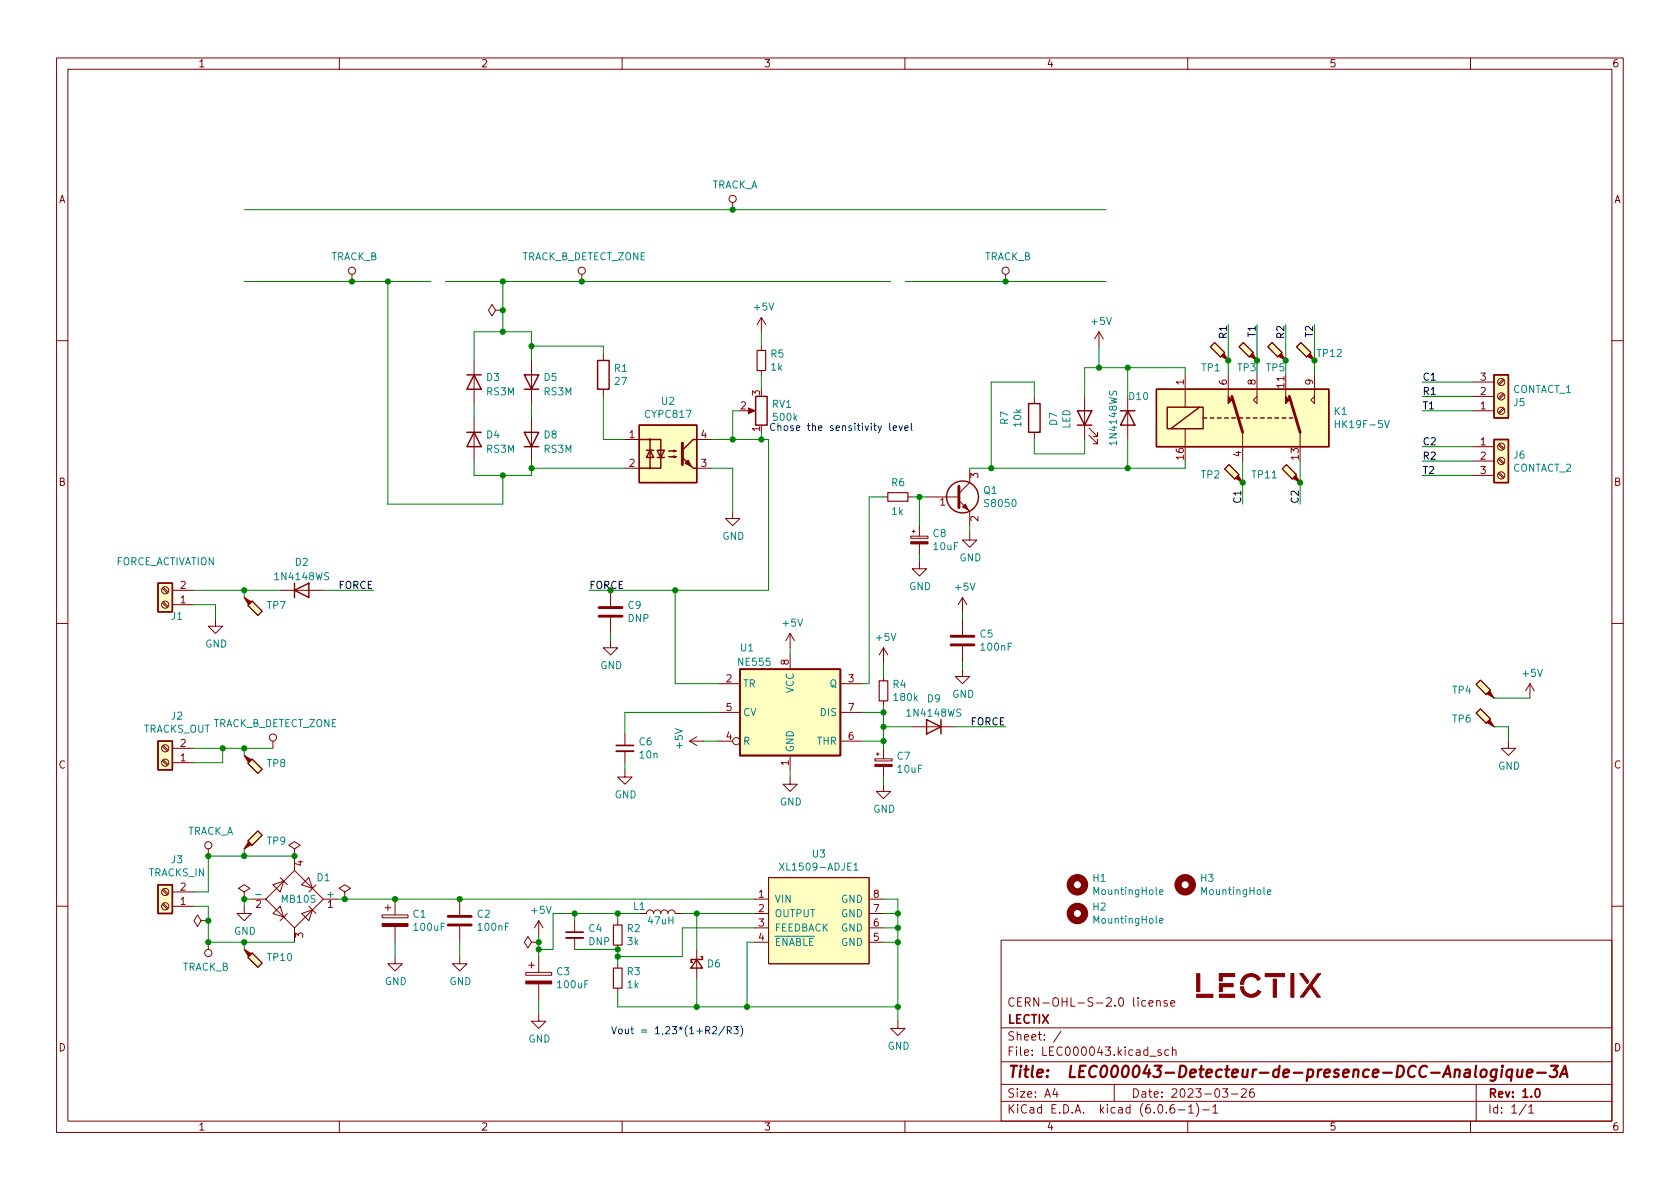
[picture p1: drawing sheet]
<svg xmlns="http://www.w3.org/2000/svg" width="297mm" height="210mm" viewBox="0 0 297 210" stroke-linecap="round" stroke-linejoin="round" font-family="sans-serif">
<g fill="none" stroke="#840000" stroke-width=".18">
<path d="M10 10.2h277v190.1h-277zM12 12.2h273v186.1h-273zM60 10.2v2M110 10.2v2M160 10.2v2M210 10.2v2M260 10.2v2M129.5 35.8v1.3M62.2 48.5v1.3M87.6 54.9l-.6-1.1-.6 1.1 .6 1 .6-1h1.3M88.9 54.9h.1M102.9 48.5v1.3"/>
<path d="M134.6 56.1v2.6M134.6 56.1l-.7 1.3M134.6 56.1l.8 1.3M177.8 48.5v1.3M194.3 58.7l-.8 1.2M194.3 58.7v2.5M194.3 58.7l.8 1.2M10 60.2h2M83.8 63.7v7.7M83.8 73.9v7.6M94 63.7v7.7M94 73.9v7.6"/>
<path d="M106.7 62.5v1.2M106.7 68.8v1.3M110.5 77.7h2.5M123.2 77.7h2.5M132.1 72.6h1M134.6 61.2v.8M134.6 65.5v.8M182.9 70.1v1.3M182.9 76.4v1.3M191.8 70.1v7.6M192.5 77l1.6 1.5v-.8v.8h-.8M192.5 75.7l1.6 1.5v-.8v.8h-.8"/>
<path d="M199.4 70.1v7.6M209.5 66.3v5.7M209.5 75.8v3.2M214 61.3l.8-.7 1.7 1.8-.7 .7zM217.2 63.7h.1M217.2 66.3v5.1M219.1 61.3l.7-.7 1.8 1.8-.7 .7zM219.7 76.4v5.1M222.2 66.3v5.1l-.6-.7 .6-.6M222.2 63.7h.1M224.2 61.3l.7-.7 1.8 1.8-.8 .7zM227.3 63.7h.1"/>
<path d="M227.3 66.3v5.1M229.2 61.3l.8-.7 1.8 1.8-.8 .7zM229.9 76.4v2.6M232.4 66.3v5.1l-.6-.7 .6-.6M232.4 63.7h.1M260.3 72.6h3.9M260.3 70.1h3.9M260.3 67.6h3.9M260.3 79h3.9M264.9 78.7l.9 .8M265.1 78.5l.8 .8M265.8 67.1l-.9 .8"/>
<path d="M265.8 69.6l-.9 .8M265.8 72.1l-.9 .9M265.9 67.2l-.8 .9M265.9 69.8l-.8 .8M265.9 72.3l-.8 .8M285 60.2h2M110.5 82.8h2.5M123.2 82.8h2.5M129.5 90.4v1.3h1.3l-1.3 1.3-1.2-1.3h1.2M156.2 87.9h.8M160.5 87.9h.8M161 94.8h3.1v.4h-3.1z"/>
<path d="M161.3 94h.5M161.5 93.7v.5M162.6 99.3v1.3h1.2l-1.2 1.2-1.3-1.2h1.3M162.6 93v1.8M162.6 96.2v1.8M163.8 87.9h5.7M169.5 88.5l1.9 1.9v2.6M171.4 94.2v1.3h1.3l-1.3 1.3-1.2-1.3h1.2M171.4 82.8v2.5l-1.9 1.9M216.5 82.9l.8-.7 1.8 1.7-.8 .8zM219.7 85.3h.1M226.7 82.9l.8-.7 1.7 1.7-.7 .8z"/>
<path d="M229.9 85.3h.1M260.3 81.5h3.9M260.3 84.1h3.9M264.9 83.7l.9 .9M264.9 81.2l.9 .8M265.1 83.6l.8 .8M265.1 81l.8 .9M10 110.2h2M28.7 104.1l.9 .8M28.7 106.6l.9 .8M28.9 103.9l.8 .8M28.9 106.4l.8 .9"/>
<path d="M30.5 104.4h3.8M30.5 106.9h3.8M38.1 109.5v1.2h1.3l-1.3 1.3-1.3-1.3h1.3M43.2 105.7h.1M43.8 107.1l.8-.8 1.8 1.8-.8 .7zM49.5 104.4h7.6M107.9 113.3v1.2h1.3l-1.3 1.3-1.2-1.3h1.2M107.9 104.4v2.8M107.9 109.2v2.8M139.7 112l-.8 1.3M139.7 112v2.5M139.7 115.8v2.6"/>
<path d="M139.7 112l.8 1.3M156.2 114.5l-.8 1.3M156.2 114.5v2.6M156.2 119.6v.8M156.2 114.5l.8 1.3M170.2 118.4v1.2h1.2l-1.2 1.3-1.3-1.3h1.3M170.2 105.7v2.5M170.2 109.5v2.8M170.2 114.3v2.8M170.2 105.7l-.8 1.2M170.2 105.7l.7 1.2M285 110.2h2"/>
<path d="M28.7 132l.9 .8M28.7 134.5l.9 .9M28.9 131.8l.8 .9M28.9 134.4l.8 .8M30.5 134.9h3.8M30.5 132.3h3.8M43.2 133.6h.1M43.8 135l.8-.8 1.8 1.8-.8 .8zM48.3 131.1v1.2M110.5 136.1v1.3h1.3l-1.3 1.3-1.3-1.3h1.3M110.5 129.8v2M110.5 132.8v2.1"/>
<path d="M121.9 131.1l1.3 .7M121.9 131.1h2.6M123.2 130.3l-1.3 .8M127 131.1h2.5M127 120.9h3.8M127 126h3.8M139.7 137.4v1.3h1.3l-1.3 1.2-1.3-1.2h1.3M139.7 133.6v2.5M148.6 131.1h3.8M148.6 120.9h3.8M148.6 126h3.8M154.7 134.2h3v.4h-3z"/>
<path d="M154.9 133.3h.5M155.2 133.1v.5M156.2 138.7v1.2h1.3l-1.3 1.3-1.3-1.3h1.3M156.2 123.9v.8M156.2 132.3v1.9M156.2 135.6v1.8M161.3 128.5h7.6M261 121l.7-.7 1.8 1.7-.7 .8zM261.7 125.3l1.8 1.8-.7 .8-1.8-1.8zM264.2 128.5h.1M264.2 123.4h.1M266.7 131.1v1.2h1.3l-1.3 1.3-1.3-1.3h1.3"/>
<path d="M270.5 120.9l-.8 1.3M270.5 120.9v2.5M270.5 120.9l.8 1.3M28.7 157.4l.9 .8M28.7 159.9l.9 .9M28.9 157.2l.8 .9M28.9 159.8l.8 .8M30.5 157.7h3.8M36.8 150.1v1.3M43.2 157.7l1-.6-1-.6-1 .6 1 .6v1.3M43.2 159h.1M43.2 150.1h.1"/>
<path d="M43.8 148.7l1.8-1.8 .8 .8-1.8 1.8zM44.4 159h2.6M47 159l5.1-5.1 5 5.1-5 5.1zM48.3 156.5l1.9-.7-.7 1.9zM49.5 155.2l1.3 1.3M52.1 150.1l1-.6-1-.7-1 .7 1 .6v1.3M52.1 151.4h.1M52.1 151.4v2.5M53.3 156.5l1.3-1.3 .6 1.9zM55.9 156.5l-1.3 1.2M57.1 159h2.6M61 157.7l1-.6-1-.6-1.1 .6 1.1 .6v1.3"/>
<path d="M61 159h.1M69.8 159v2.8M81.3 159v2.8M133.3 159h2.6M135.9 155.2h17.8v15.2h-17.8zM153.7 159h2.5M10 160.2h2M30.5 160.3h3.8M35.6 162.8l-.7-1-.6 1 .6 1 .7-1h1.2M36.8 162.8h.1M36.8 166.6v1.3M43.2 160.3v1.2h1.2l-1.2 1.3-1.3-1.3h1.3"/>
<path d="M43.2 167.9h.1M43.8 169.3l.8-.8 1.8 1.8-.8 .8zM48.3 161.5l1.2-1.2 .7 1.9zM50.8 161.5l-1.3 1.3M52.1 164.1v2.5M53.3 161.5l1.9-.6-.6 1.9zM54.6 160.3l1.3 1.2M67.6 161.8h4.5v.5h-4.5zM68.1 160.5h1M68.6 160v1M69.8 169.2v1.2h1.3l-1.3 1.3-1.2-1.3h1.2M69.8 163.8v2.8"/>
<path d="M81.3 169.2v1.2h1.2l-1.2 1.3-1.3-1.3h1.3M81.3 163.8v2.8M93 172h4.5v.5h-4.5zM93.5 170.7h1M94 166.6l-.7-1-.6 1 .6 1 .7-1h1.2M94 170.2v1M95.2 179.3v1.3h1.3l-1.3 1.3-1.2-1.3h1.2M95.2 166.6h.1M95.2 162.8v2.5M95.2 169.2v2.8M95.2 174v2.8M95.2 162.8l-.7 1.3"/>
<path d="M95.2 162.8l.8 1.3M101.6 162.8v2M101.6 165.9v2M109.2 162.8v.8M109.2 167.1v.8M109.2 170.4v.8M109.2 174.7v.8M113 161.5h1.3a.64 .64 0 0 1 .6-.6 .64 .64 0 0 1 .7 .6 .64 .64 0 0 1 .6-.6 .64 .64 0 0 1 .6 .6 .64 .64 0 0 1 .7-.6 .64 .64 0 0 1 .6 .6 .64 .64 0 0 1 .6-.6 .64 .64 0 0 1 .7 .6h1.2M123.2 167.9v5.1M133.3 161.5h2.6M133.3 164.1h2.6M133.3 166.6h2.6"/>
<path d="M153.7 161.5h2.5M153.7 164.1h2.5M153.7 166.6h2.5M177 166.3h108v32h-108zM202.6 177l-.5-.1-.2 .3v.4l.1 .3h.6M203.1 177.4l.8-.1-.1-.3-.4-.1-.3 .2 .1 .8h.6M204.5 177.1l.2-.2 .4 .1v.9M204.5 176.9v1M206.4 177l-.4-.1-.2 .2 .1 .3 .5 .1v.4h-.6M207 177.4l.7-.1-.1-.3-.4-.1-.2 .2 .1 .8h.5M285 160.2h2M60 198.3v2"/>
<path d="M110 198.3v2M158.7 180.6v1.3h1.3l-1.3 1.2-1.2-1.2h1.2M160 198.3v2M177 194.8h108M177 191.8h108M177 187.8h108M177 181.8h108M186.5 192.5l-.4 1h1M186.9 193v1M187.6 182.4l-1.3 1.9M197 191.8v3M203.3 186.8h1.1"/>
<path d="M205.3 185.7l-.4-.1-.2 .2 .1 .3 .5 .1v.4h-.6M206.6 185.7l-.4-.1-.3 .3v.4l.2 .3h.5M207.3 185.8l.2-.2 .4 .1v.9M207.3 185.1v1.5M207.6 195.3a.59 .59 0 0 0-.7 .7v.5l.1 .3h.4l.2-.1 .1-.5-.1-.2-.5-.1-.2 .3M208.4 196.3h1.1M210 198.3v2M210.1 195.8l.5-.5v1.5M210.1 196.8h.9M211.5 195.1a1.72 1.72 0 0 1 0 2.3M212.6 196.3h1.2M214.4 195.8l.5-.5v1.5"/>
<path d="M214.4 196.8h.9M216.1 192.5h1l-.5 .6 .4 .1v.7l-.2 .1h-.4l-.3-.1M217.7 193.5h1.2M219.5 192.7l.6-.2 .2 .2 .1 .3-1 1h1M221.6 192.5a.59 .59 0 0 0-.7 .7v.5l.2 .3h.4l.2-.1 .1-.5-.2-.2-.4-.1-.3 .3M260 198.3v2M261 191.8v6.5M269.9 195.3l-1.3 1.9M270.3 195.8l.4-.5v1.5M270.3 196.8h.9"/>
<circle cx="129.5" cy="35.2" r=".63"/>
<circle cx="62.2" cy="47.9" r=".63"/>
<circle cx="102.9" cy="47.9" r=".63"/>
<circle cx="177.8" cy="47.9" r=".63"/>
<circle cx="114.9" cy="77.7" r=".13"/>
<circle cx="265.4" cy="79" r=".63"/>
<circle cx="265.4" cy="67.6" r=".63"/>
<circle cx="265.4" cy="70.1" r=".63"/>
<circle cx="265.4" cy="72.6" r=".63"/>
<circle cx="114.9" cy="82.8" r=".13"/>
<circle cx="265.4" cy="84.1" r=".63"/>
<circle cx="265.4" cy="81.5" r=".63"/>
<circle cx="29.2" cy="106.9" r=".63"/>
<circle cx="29.2" cy="104.4" r=".63"/>
<circle cx="29.2" cy="134.9" r=".63"/>
<circle cx="29.2" cy="132.3" r=".63"/>
<circle cx="48.3" cy="130.4" r=".63"/>
<circle cx="130.2" cy="131.1" r=".63"/>
<circle cx="29.2" cy="157.7" r=".63"/>
<circle cx="36.8" cy="149.5" r=".63"/>
<circle cx="29.2" cy="160.3" r=".63"/>
<circle cx="36.8" cy="168.5" r=".63"/>
</g>
<path d="M109 131.8h3M100.1 164.8h3M271.6 192.6l.2-.1a.82 .82 0 0 1 .6 .7 .82 .82 0 0 1-.3 .8h-.2a.81 .81 0 0 1-.6-.6 .81 .81 0 0 1 .3-.8z" fill="none" stroke="#840000" stroke-width=".3"/>
<g fill="none" stroke="#840000" stroke-width=".4">
<path d="M261 188.5l-.2 1.7 .2 .3M261.9 189.3a.52 .52 0 0 1 .6-.2 .52 .52 0 0 1 .4 .4l-.1 .6a.55 .55 0 0 1-.5 .4 .55 .55 0 0 1-.6-.4zM264.6 189.2a.66 .66 0 0 0-1 .3v.6l.1 .3 .2 .1 .6-.1M264.6 189.1l-.2 1.6a.6 .6 0 0 1-.9 .3M265.6 189.1l-.2 1.4M265.7 188.5l-.1 .1v.1l.2-.1-.1-.1-.1 .2M267.4 189.2a.66 .66 0 0 0-1 .3l-.1 .6 .2 .3 .2 .1 .5-.1M267.4 189.1l-.3 2M268.3 189.1v1.3a.57 .57 0 0 0 .8-.1M269.2 189.1l-.2 1.4M270 189.8l1-.2-.1-.4-.2-.1-.6 .1-.2 1 .3 .3 .6-.1M271.8 189.7h1.5"/>
<path d="M274.2 188.5h1.3l-.8 .7h.3l.3 .2v.7l-.1 .2-.4 .2h-.5l-.3-.2M275.8 190.5l.9-2 .4 2M276.1 189.9h.9"/>
</g>
<g fill="#ffffc2" stroke="#ffffc2" stroke-width=".18">
<path d="M224.2 61.3l.7-.7 1.8 1.8-.8 .7z"/>
<path d="M204.5 68.8h30.4v10.2h-30.4z"/>
<path d="M226.7 82.9l.8-.7 1.7 1.7-.7 .8z"/>
<path d="M216.5 82.9l.8-.7 1.8 1.7-.8 .8z"/>
<path d="M264.2 66.3h2.5v7.6h-2.5z"/>
<path d="M264.2 77.7h2.5v7.6h-2.5z"/>
<path d="M43.8 169.3l.8-.8 1.8 1.8-.8 .8z"/>
<path d="M43.8 107.1l.8-.8 1.8 1.8-.8 .7z"/>
<path d="M229.2 61.3l.8-.7 1.8 1.8-.8 .7z"/>
<path d="M261.7 125.3l1.8 1.8-.7 .8-1.8-1.8z"/>
<path d="M261 121l.7-.7 1.8 1.7-.7 .8z"/>
<path d="M113 75.2h10.2v10.1h-10.2z"/>
<path d="M27.9 156.5h2.6v5h-2.6z"/>
<path d="M219.1 61.3l.7-.7 1.8 1.8-.7 .7z"/>
<path d="M214 61.3l.8-.7 1.7 1.8-.7 .7z"/>
<path d="M27.9 103.1h2.6v5.1h-2.6z"/>
<path d="M27.9 131.1h2.6v5h-2.6z"/>
<path d="M130.8 118.4h17.8v15.2h-17.8z"/>
<path d="M135.9 155.2h17.8v15.2h-17.8z"/>
<path d="M43.8 148.7l1.8-1.8 .8 .8-1.8 1.8z"/>
<path d="M43.8 135l.8-.8 1.8 1.8-.8 .8z"/>
</g>
<g fill="#840000" stroke="#840000" stroke-width=".18">
<path d="M226.6 62.5l.7 1.2-1.2-.7z"/>
<path d="M217.2 70.1l.6 .6-.6 .7z"/>
<path d="M227.3 70.1l.7 .6-.7 .7z"/>
<path d="M229.1 84.1l.8 1.2-1.3-.7z"/>
<path d="M218.9 84.1l.8 1.2-1.3-.7z"/>
<path d="M43.2 167.9l1.2 .8-.5 .5z"/>
<path d="M43.2 105.7l1.2 .7-.5 .5z"/>
<path d="M231.6 62.5l.8 1.2-1.3-.7z"/>
<path d="M263.4 127.2l.8 1.3-1.3-.7z"/>
<path d="M263.4 122.2l.8 1.2-1.3-.7z"/>
<path d="M161 95.8h3.1v.4h-3.1z"/>
<path d="M132.3 72.1l1.2 .5-1.2 .5z"/>
<path d="M170.2 89.7l.5-.6 .5 1.1z"/>
<path d="M221.5 62.5l.7 1.2-1.2-.7z"/>
<path d="M216.4 62.5l.8 1.2-1.3-.7z"/>
<path d="M211.6 172.2h.5v3.2h-.5z"/>
<path d="M211.6 175.8h2.9v.6h-2.9z"/>
<path d="M215.6 175.8h2.7v.6h-2.7z"/>
<path d="M225.1 173.1h.6v3.2h-.6z"/>
<path d="M223.7 172.2h3.4v.5h-3.4z"/>
<path d="M228.2 172.2h.6v4.1h-.6z"/>
<path d="M215.6 173.9h2.4v.6h-1.9v.9h-.5z"/>
<path d="M215.6 172.2h2.7v.5h-2.2v.8h-.5z"/>
<path d="M229.8 172.2h.6l.5 .7a.81 .81 0 0 1 .4 .8l-.2 .3z"/>
<path d="M219.8 172.7a1.9 1.9 0 0 1 2.8 .1l.2 .3-.4 .3-.2-.3a1.44 1.44 0 0 0-1.3-.4l-.5 .2-.3 .4-.2 .8h-.6l.2-.9z"/>
<path d="M219.3 174.5h.6a1.32 1.32 0 0 0 2 1.1l.5-.5 .5 .2a.37 .37 0 0 1-.3 .5 1.91 1.91 0 0 1-2.1 .4 1.91 1.91 0 0 1-1.2-1.7z"/>
<path d="M232.9 172.2h.6l-1.5 2.1 1.5 2h-.6l-1.2-1.6-1.2 1.6h-.6z"/>
<path d="M154.7 135.2h3v.4h-3z"/>
<path d="M67.6 163.3h4.5v.5h-4.5z"/>
<path d="M93 173.5h4.5v.5h-4.5z"/>
<path d="M43.9 148.8l.5 .5-1.2 .8z"/>
<path d="M43.2 133.6l1.2 .8-.5 .5z"/>
</g>
<g fill="none" stroke="#840000" stroke-width=".25">
<path d="M82.5 76.4h2.6M82.5 66.3h2.6M83.8 76.4l1.3 2.6h-2.6zM83.8 66.3l1.3 2.5h-2.6zM92.7 66.3h2.5l-1.2 2.5zM92.7 76.4h2.5l-1.2 2.6zM92.7 68.8h2.5M92.7 79h2.5M105.7 63.7h2v5.1h-2zM113 75.2h10.2v10.1h-10.2zM113 77.7h1.9v5.1h-1.9M114.3 79.6h1.3"/>
<path d="M114.9 77.7h1.9v5.1h-1.9M114.9 79.6l.7 1.3h-1.3zM116.2 79.6h1.3l-.7 1.3zM118.2 79.8h1.3l-.4 .1v-.3l.4 .2M123.2 77.7h-.6l-2 1.9M133.6 70.1h2v5.1h-2zM181.9 71.4h2v5h-2zM190.5 72.6h2.5l-1.2 2.6zM190.5 75.2h2.5M198.1 72.6h2.6M199.4 72.6l1.3 2.6h-2.6zM204.5 68.8h30.4v10.2h-30.4z"/>
<path d="M206.4 72h6.3v3.8h-6.3zM212.1 72l-5.1 3.8M212.7 73.9h.7M214 73.9h.6M215.3 73.9h.6M216.5 73.9h.7M217.8 73.9h.6M219.1 73.9h.6M220.3 73.9h.7M221.6 73.9h.6M222.9 73.9h.6M224.2 73.9h.6"/>
<path d="M225.4 73.9h.7M226.7 73.9h.6M228 73.9h.6M264.2 66.3h2.5v7.6h-2.5zM264.2 77.7h2.5v7.6h-2.5zM116.2 80.9h1.3M118.2 80.8h1.3l-.4 .1v-.3l.4 .2M120.6 80.9l2 1.9h.6M27.9 103.1h2.6v5.1h-2.6zM52.1 104.4l2.5-1.3v2.6zM52.1 103.1v2.6M130.8 118.4h17.8v15.2h-17.8z"/>
<path d="M27.9 131.1h2.6v5h-2.6zM163.8 127.2l2.6 1.3-2.6 1.3zM166.4 127.2v2.6M27.9 156.5h2.6v5h-2.6zM123.2 169.7l1 1.5h-2zM124 169.2h.2v.5h-2v.5h.2"/>
<circle cx="170.2" cy="87.9" r="2.82"/>
</g>
<path d="M120.6 78.4v3.8M217.8 70.1l1.9 6.3M228 70.1l1.9 6.3M169.5 86v3.8M105.9 109h4.1M105.9 107.4h4.1M168.1 114h4.1M168.1 112.5h4.1M79.2 163.6h4.1M79.2 162h4.1" fill="none" stroke="#840000" stroke-width=".51"/>
<path d="M236.1 74.4v1.2M236.1 75h.7M244.8 74.4l.4 1.2 .4-1.2M137.8 152.6l.8 1.3M138.6 152.6l-.8 1.3M151 153l.3-.4v1.3M151 153.9h.7M205 157.8l.6-.2v-.2l-.4-.1-.2 .2 .1 .6h.5M224.1 157.8l.6-.2-.1-.2-.3-.1-.2 .2v.6h.5M205 162.8l.6-.1v-.2l-.4-.1-.2 .2 .1 .6h.5" fill="none" stroke="#008484" stroke-width=".18"/>
<path d="M109 132.8h3M100.1 165.9h3" fill="none" stroke="#840000" stroke-width=".33"/>
<path d="M121.2 81.9l.5-.5 .5 1z" fill="#840000" stroke="#840000" stroke-width=".25"/>
<path d="M133.9 62h1.5v3.5h-1.5zM157 87.1h3.5v1.5h-3.5zM155.4 120.4h1.6v3.5h-1.6zM108.5 171.2h1.5v3.5h-1.5zM108.5 163.6h1.5v3.5h-1.5z" fill="none" stroke="#840000" stroke-width=".2"/>
<g fill="none" stroke="#840000" stroke-width="1.3">
<circle cx="190.5" cy="156.5" r="1.27"/>
<circle cx="209.5" cy="156.5" r="1.27"/>
<circle cx="190.5" cy="161.5" r="1.27"/>
</g>
<path d="M157.3 74.9v1l.2 .2M157.9 75.7l.6-.1v-.3h-.4l-.2 .2 .1 .6h.5M158.9 75.3l.3 .8 .4-.8M160 75.7l.6-.1-.1-.3h-.3l-.2 .2v.6h.5M161.1 74.9v1l.2 .2M126 181.7l.5-.2 .2 .4-.8 .9h.8M128.2 181.5l-1.1 1.6M128.6 182.2l.6-.1 .1-.1v-.3l-.7-.2v1.3M128.9 182.2l.4 .6M129.7 181.5h.8l-.4 .5 .4 .1v.6l-.2 .1-.6-.1M130.9 181.4a1.46 1.46 0 0 1 0 1.9" fill="none" stroke="#0000c2" stroke-width=".18"/>
<g fill="none" stroke="#008400" stroke-width=".18">
<path d="M43.2 37.1h152.4M43.2 49.8h33M68.6 49.8v39.3h20.3v-5M78.7 49.8h78.8M88.9 49.8v8.9M134.6 58.7v2.5M160 49.8h35.6M217.2 57.4v8.9M222.2 57.4v8.9M227.3 57.4v8.9M232.4 57.4v8.9M83.8 63.7v-5h10.2v5"/>
<path d="M83.8 71.4v2.5M94 61.2h12.7v1.3M94 71.4v2.5M106.7 70.1v7.6h3.8M125.7 77.7h10.2v26.7h-31.8M130.8 72.6h-1.3v5.1M134.6 66.3v2.5M134.6 76.4v1.3M182.9 77.7v2.6h8.9v-2.6M182.9 70.1v-2.5h-7.6v15.2M194.3 61.2v3.8M199.4 65v5.1"/>
<path d="M199.4 77.7v5.1M209.5 66.3v-1.3h-17.7v5.1M251.5 67.6h8.8M251.5 72.6h8.8M251.5 79h8.8M251.5 70.1h8.8M83.8 81.5v2.6h10.2v-2.6M94 82.8h16.5M125.7 82.8h3.8v7.6M156.2 87.9h-2.5v33h-1.3M161.3 87.9h2.5M162.6 87.9v5.1"/>
<path d="M162.6 98v1.3M171.4 93v1.2M209.5 81.5v1.3h-38.1M219.7 81.5v7.6M229.9 81.5v7.6M251.5 81.5h8.8M251.5 84.1h8.8M34.3 104.4h15.2M34.3 106.9h3.8v2.6M43.2 104.4v1.3M57.1 104.4h8.9M107.9 112v1.3"/>
<path d="M119.4 104.4v16.5h7.6M139.7 114.5v1.3M156.2 117.1v2.5M170.2 108.2v1.3M170.2 117.1v1.3M34.3 132.3h14M39.4 132.3v2.6h-5.1M43.2 132.3v1.3M110.5 134.9v1.2M124.5 131.1h2.5M127 126h-16.5v3.8M139.7 136.1v1.3"/>
<path d="M152.4 131.1h3.8M152.4 126h3.8M156.2 124.7v7.6M156.2 137.4v1.3M156.2 128.5h5.1M168.9 128.5h8.9M264.2 128.5h2.5v2.6M264.2 123.4h6.3M43.2 150.1v1.3M44.4 159h-1.2v1.3M52.1 151.4h-15.3v6.3h-2.5M59.7 159h73.6"/>
<path d="M156.2 159h2.5v21.6M34.3 160.3h2.5v6.3h15.3M43.2 166.6v1.3M69.8 166.6v2.6M81.3 166.6v2.6M95.2 165.3v3.9M95.2 176.8v2.5M101.6 167.9h7.6v2.5M101.6 161.5v1.3M109.2 161.5v1.3M109.2 175.5v2.5h49.5M113 161.5h-15.2v6.4h-2.6"/>
<path d="M120.6 161.5h12.7M123.2 161.5v6.4M123.2 173v5M133.3 166.6h-1.2v11.4M133.3 164.1h-12.7v5.1h-11.4M156.2 166.6h2.5M156.2 164.1h2.5M156.2 161.5h2.5"/>
</g>
<g fill="#008400" stroke="#008400" stroke-width=".18">
<circle cx="88.9" cy="84.1" r=".46"/>
<circle cx="88.9" cy="49.8" r=".46"/>
<circle cx="88.9" cy="54.9" r=".46"/>
<circle cx="94" cy="61.2" r=".46"/>
<circle cx="62.2" cy="49.8" r=".46"/>
<circle cx="68.6" cy="49.8" r=".46"/>
<circle cx="88.9" cy="58.7" r=".46"/>
<circle cx="94" cy="82.8" r=".46"/>
<circle cx="129.5" cy="37.1" r=".46"/>
<circle cx="102.9" cy="49.8" r=".46"/>
<circle cx="36.8" cy="162.8" r=".46"/>
<circle cx="43.2" cy="151.4" r=".46"/>
<circle cx="36.8" cy="151.4" r=".46"/>
<circle cx="39.4" cy="132.3" r=".46"/>
<circle cx="43.2" cy="132.3" r=".46"/>
<circle cx="95.2" cy="167.9" r=".46"/>
<circle cx="81.3" cy="159" r=".46"/>
<circle cx="95.2" cy="166.6" r=".46"/>
<circle cx="109.2" cy="169.2" r=".46"/>
<circle cx="109.2" cy="167.9" r=".46"/>
<circle cx="101.6" cy="161.5" r=".46"/>
<circle cx="109.2" cy="161.5" r=".46"/>
<circle cx="43.2" cy="166.6" r=".46"/>
<circle cx="43.2" cy="104.4" r=".46"/>
<circle cx="36.8" cy="166.6" r=".46"/>
<circle cx="107.9" cy="104.4" r=".46"/>
<circle cx="43.2" cy="159" r=".46"/>
<circle cx="52.1" cy="151.4" r=".46"/>
<circle cx="69.8" cy="159" r=".46"/>
<circle cx="61" cy="159" r=".46"/>
<circle cx="156.2" cy="128.5" r=".46"/>
<circle cx="156.2" cy="126" r=".46"/>
<circle cx="158.7" cy="166.6" r=".46"/>
<circle cx="158.7" cy="164.1" r=".46"/>
<circle cx="123.2" cy="161.5" r=".46"/>
<circle cx="132.1" cy="178" r=".46"/>
<circle cx="123.2" cy="178" r=".46"/>
<circle cx="158.7" cy="178" r=".46"/>
<circle cx="156.2" cy="131.1" r=".46"/>
<circle cx="158.7" cy="161.5" r=".46"/>
<circle cx="199.4" cy="65" r=".46"/>
<circle cx="194.3" cy="65" r=".46"/>
<circle cx="222.2" cy="63.7" r=".46"/>
<circle cx="175.3" cy="82.8" r=".46"/>
<circle cx="217.2" cy="63.7" r=".46"/>
<circle cx="199.4" cy="82.8" r=".46"/>
<circle cx="129.5" cy="77.7" r=".46"/>
<circle cx="134.6" cy="77.7" r=".46"/>
<circle cx="162.6" cy="87.9" r=".46"/>
<circle cx="177.8" cy="49.8" r=".46"/>
<circle cx="119.4" cy="104.4" r=".46"/>
<circle cx="219.7" cy="85.3" r=".46"/>
<circle cx="232.4" cy="63.7" r=".46"/>
<circle cx="229.9" cy="85.3" r=".46"/>
<circle cx="227.3" cy="63.7" r=".46"/>
</g>
<text font-size="2.8" fill="#840000" x="178" y="190.6">Title: LEC000043-Detecteur-de-presence-DCC-Analogique-3A</text>
<g font-size="2.1" fill="#840000">
<text x="178" y="178">CERN-OHL-S-2.0 license</text>
<text x="178" y="184">Sheet: /</text>
<text x="178" y="181">LECTIX</text>
<text x="178" y="186.7">File: LEC000043.kicad_sch</text>
<text x="178" y="196.9">KiCad E.D.A. kicad (6.0.6-1)-1</text>
<text x="178" y="194.1">Size: A4</text>
<text x="200" y="194.1">Date: 2023-03-26</text>
<text x="263" y="194.1">Rev: 1.0</text>
<text x="263" y="196.9">Id: 1/1</text>
</g>
<g font-size="1.8" fill="#840000">
<text x="35" y="11.9">1</text>
<text x="85" y="11.9">2</text>
<text x="135" y="11.9">3</text>
<text x="185" y="11.9">4</text>
<text x="235" y="11.9">5</text>
<text x="285" y="11.9">6</text>
<text x="10.3" y="35.9">A</text>
<text x="285.3" y="35.9">A</text>
<text x="134.4" y="70" transform="rotate(-90 134.4 70)">3</text>
<text x="209.3" y="68.1" transform="rotate(-90 209.3 68.1)">1</text>
<text x="216.9" y="68.1" transform="rotate(-90 216.9 68.1)">6</text>
<text x="222" y="68.1" transform="rotate(-90 222 68.1)">8</text>
<text x="227.1" y="68.5" transform="rotate(-90 227.1 68.5)">11</text>
<text x="232.2" y="68.1" transform="rotate(-90 232.2 68.1)">9</text>
<text x="261.8" y="69.8">2</text>
<text x="261.8" y="67.3">3</text>
<text x="111.3" y="77.5">1</text>
<text x="124" y="77.5">4</text>
<text x="131" y="72.4">2</text>
<text x="134.4" y="76.3" transform="rotate(-90 134.4 76.3)">1</text>
<text x="261.8" y="72.4">1</text>
<text x="111.3" y="82.5">2</text>
<text x="124" y="82.5">3</text>
<text x="209.3" y="81.2" transform="rotate(-90 209.3 81.2)">16</text>
<text x="219.5" y="80.8" transform="rotate(-90 219.5 80.8)">4</text>
<text x="229.6" y="81.2" transform="rotate(-90 229.6 81.2)">13</text>
<text x="261.8" y="78.7">1</text>
<text x="261.8" y="81.3">2</text>
<text x="261.8" y="83.8">3</text>
<text x="10.3" y="85.9">B</text>
<text x="166.2" y="89.4">1</text>
<text x="173" y="84.6" transform="rotate(-90 173 84.6)">3</text>
<text x="285.3" y="85.9">B</text>
<text x="173" y="92.2" transform="rotate(-90 173 92.2)">2</text>
<text x="31.9" y="106.7">1</text>
<text x="31.9" y="104.1">2</text>
<text x="139.4" y="117.6" transform="rotate(-90 139.4 117.6)">8</text>
<text x="128.4" y="120.6">2</text>
<text x="128.4" y="125.7">5</text>
<text x="150" y="120.6">3</text>
<text x="150" y="125.7">7</text>
<text x="128.4" y="130.8">4</text>
<text x="150" y="130.8">6</text>
<text x="10.3" y="135.9">C</text>
<text x="31.9" y="134.6">1</text>
<text x="31.9" y="132.1">2</text>
<text x="139.4" y="135.4" transform="rotate(-90 139.4 135.4)">1</text>
<text x="285.3" y="135.9">C</text>
<text x="53.6" y="153.1" transform="rotate(-90 53.6 153.1)">4</text>
<text x="31.9" y="160">1</text>
<text x="31.9" y="157.5">2</text>
<text x="45.2" y="160.5">2</text>
<text x="57.9" y="160.5">1</text>
<text x="134.1" y="158.7">1</text>
<text x="134.1" y="161.3">2</text>
<text x="154.4" y="161.3">7</text>
<text x="154.4" y="158.7">8</text>
<text x="53.6" y="165.8" transform="rotate(-90 53.6 165.8)">3</text>
<text x="134.1" y="163.8">3</text>
<text x="134.1" y="166.4">4</text>
<text x="154.4" y="166.4">5</text>
<text x="154.4" y="163.8">6</text>
<text x="10.3" y="185.9">D</text>
<text x="285.3" y="185.9">D</text>
<text x="35" y="199.9">1</text>
<text x="85" y="199.9">2</text>
<text x="135" y="199.9">3</text>
<text x="185" y="199.9">4</text>
<text x="235" y="199.9">5</text>
<text x="285" y="199.9">6</text>
</g>
<g font-size="1.8" fill="#008484">
<text x="125.7" y="33.3">TRACK_A</text>
<text x="58.4" y="46">TRACK_B</text>
<text x="92.1" y="46">TRACK_B_DETECT_ZONE</text>
<text x="174" y="46">TRACK_B</text>
<text x="133.4" y="54.9">+5V</text>
<text x="193.1" y="57.4">+5V</text>
<text x="108.6" y="65.8">R1</text>
<text x="136.3" y="63.2">R5</text>
<text x="136.3" y="65.5">1k</text>
<text x="212.5" y="65.7">TP1</text>
<text x="218.8" y="65.7">TP3</text>
<text x="223.9" y="65.7">TP5</text>
<text x="233" y="63.1">TP12</text>
<text x="86" y="67.4">D3</text>
<text x="86" y="69.9">RS3M</text>
<text x="96.2" y="67.4">D5</text>
<text x="96.2" y="69.9">RS3M</text>
<text x="108.8" y="68.1">27</text>
<text x="117" y="71.6">U2</text>
<text x="199.7" y="70.7">D10</text>
<text x="267.4" y="69.5">CONTACT_1</text>
<text x="267.6" y="71.8">J5</text>
<text x="86" y="77.5">D4</text>
<text x="96.2" y="77.5">D8</text>
<text x="114.2" y="73.9">CYPC817</text>
<text x="136.5" y="72.1">RV1</text>
<text x="136.8" y="74.4">500k</text>
<text x="178.3" y="75" transform="rotate(-90 178.3 75)">R7</text>
<text x="180.6" y="75.4" transform="rotate(-90 180.6 75.4)">10k</text>
<text x="186.9" y="75.2" transform="rotate(-90 186.9 75.2)">D7</text>
<text x="189.2" y="75.9" transform="rotate(-90 189.2 75.9)">LED</text>
<text x="235.9" y="73.4">K1</text>
<text x="236.6" y="75.7">HK19F-5V</text>
<text x="86" y="80.1">RS3M</text>
<text x="96.2" y="80.1">RS3M</text>
<text x="197.5" y="78.4" transform="rotate(-90 197.5 78.4)">1N4148WS</text>
<text x="267.4" y="83.4">CONTACT_2</text>
<text x="267.6" y="81.1">J6</text>
<text x="157.7" y="86">R6</text>
<text x="173.9" y="87.3">Q1</text>
<text x="174.3" y="89.7">S8050</text>
<text x="212.4" y="84.6">TP2</text>
<text x="221.5" y="84.6">TP11</text>
<text x="127.7" y="95.4">GND</text>
<text x="157.7" y="91.1">1k</text>
<text x="165" y="95">C8</text>
<text x="20.3" y="99.9">FORCE_ACTIVATION</text>
<text x="52.2" y="100.1">D2</text>
<text x="165.1" y="97.3">10uF</text>
<text x="169.6" y="99.3">GND</text>
<text x="47.2" y="107.7">TP7</text>
<text x="48.8" y="102.6">1N4148WS</text>
<text x="111.1" y="107.7">C9</text>
<text x="160.7" y="104.3">GND</text>
<text x="169" y="104.4">+5V</text>
<text x="30.3" y="109.6">J1</text>
<text x="111" y="110">DNP</text>
<text x="138.5" y="110.8">+5V</text>
<text x="155" y="113.3">+5V</text>
<text x="173.3" y="112.7">C5</text>
<text x="36.3" y="114.5">GND</text>
<text x="106.1" y="118.3">GND</text>
<text x="130.6" y="117.7">NE555</text>
<text x="130.9" y="115.2">U1</text>
<text x="173.6" y="115.1">100nF</text>
<text x="269.3" y="119.7">+5V</text>
<text x="131.3" y="121.5">TR</text>
<text x="140.3" y="122.6" transform="rotate(-90 140.3 122.6)">VCC</text>
<text x="146.7" y="121.5">Q</text>
<text x="157.9" y="121.6">R4</text>
<text x="158.1" y="123.9">180k</text>
<text x="164" y="124.2">D9</text>
<text x="168.3" y="123.4">GND</text>
<text x="256.8" y="122.7">TP4</text>
<text x="25.2" y="129.6">TRACKS_OUT</text>
<text x="30.3" y="127.2">J2</text>
<text x="37.5" y="128.6">TRACK_B_DETECT_ZONE</text>
<text x="113" y="131.8">C6</text>
<text x="131.3" y="131.7">R</text>
<text x="131.3" y="126.6">CV</text>
<text x="144.4" y="131.7">THR</text>
<text x="145.1" y="126.6">DIS</text>
<text x="160.6" y="126.7">1N4148WS</text>
<text x="256.8" y="127.8">TP6</text>
<text x="47.2" y="135.6">TP8</text>
<text x="113.2" y="134.1">10n</text>
<text x="120.7" y="132.3" transform="rotate(-90 120.7 132.3)">+5V</text>
<text x="140.3" y="133.1" transform="rotate(-90 140.3 133.1)">GND</text>
<text x="158.6" y="134.3">C7</text>
<text x="158.8" y="136.6">10uF</text>
<text x="264.9" y="136.1">GND</text>
<text x="108.7" y="141.2">GND</text>
<text x="137.9" y="142.4">GND</text>
<text x="154.4" y="143.7">GND</text>
<text x="33" y="147.6">TRACK_A</text>
<text x="47.2" y="149.3">TP9</text>
<text x="26.2" y="155">TRACKS_IN</text>
<text x="30.3" y="152.6">J3</text>
<text x="56.1" y="155.8">D1</text>
<text x="138.5" y="153.9">XL1509-ADJE1</text>
<text x="143.6" y="151.6">U3</text>
<text x="193.3" y="155.9">H1</text>
<text x="212.3" y="155.9">H3</text>
<text x="45.4" y="158.7">-</text>
<text x="49.8" y="159.6">MB10S</text>
<text x="57.9" y="158.7">+</text>
<text x="94" y="161.6">+5V</text>
<text x="112" y="160.9">L1</text>
<text x="136.9" y="159.6">VIN</text>
<text x="148.7" y="159.6">GND</text>
<text x="193.3" y="161">H2</text>
<text x="193.6" y="158.2">MountingHole</text>
<text x="212.7" y="158.2">MountingHole</text>
<text x="41.3" y="165.3">GND</text>
<text x="73" y="162.3">C1</text>
<text x="73.3" y="164.6">100uF</text>
<text x="84.4" y="162.3">C2</text>
<text x="84.7" y="164.6">100nF</text>
<text x="104.1" y="167.1">DNP</text>
<text x="104.1" y="164.8">C4</text>
<text x="110.9" y="164.8">R2</text>
<text x="110.9" y="167.1">3k</text>
<text x="114.7" y="163.4">47uH</text>
<text x="136.9" y="162.2">OUTPUT</text>
<text x="136.9" y="164.7">FEEDBACK</text>
<text x="136.9" y="167.3">~{ENABLE}</text>
<text x="148.7" y="167.3">GND</text>
<text x="148.7" y="164.7">GND</text>
<text x="148.7" y="162.2">GND</text>
<text x="193.6" y="163.3">MountingHole</text>
<text x="32.2" y="171.6">TRACK_B</text>
<text x="47.4" y="169.9">TP10</text>
<text x="98.4" y="172.4">C3</text>
<text x="110.9" y="172.4">R3</text>
<text x="125.1" y="171.1">D6</text>
<text x="68" y="174.2">GND</text>
<text x="79.4" y="174.2">GND</text>
<text x="98.7" y="174.7">100uF</text>
<text x="110.9" y="174.7">1k</text>
<text x="93.4" y="184.3">GND</text>
<text x="156.9" y="185.6">GND</text>
</g>
<g font-size="1.8">
<text x="216.9" y="59.7" transform="rotate(-90 216.9 59.7)">R1</text>
<text x="222" y="59.5" transform="rotate(-90 222 59.5)">T1</text>
<text x="227.1" y="59.7" transform="rotate(-90 227.1 59.7)">R2</text>
<text x="232.1" y="59.5" transform="rotate(-90 232.1 59.5)">T2</text>
<text x="251.5" y="67.3">C1</text>
<text x="251.5" y="69.8">R1</text>
<text x="251.5" y="72.4">T1</text>
<text x="251.5" y="81.3">R2</text>
<text x="251.5" y="83.8">T2</text>
<text x="251.5" y="78.7">C2</text>
<text x="219.4" y="89.1" transform="rotate(-90 219.4 89.1)">C1</text>
<text x="229.6" y="89.1" transform="rotate(-90 229.6 89.1)">C2</text>
<text x="59.8" y="104.1">FORCE</text>
<text x="104.1" y="104.1">FORCE</text>
<text x="171.6" y="128.3">FORCE</text>
</g>
<g font-size="1.8" fill="#0000c2">
<text x="135.9" y="76.2">Chose the sensitivity level</text>
<text x="107.9" y="182.9">Vout = 1,23*(1+R2/R3)</text>
</g>
</svg>
